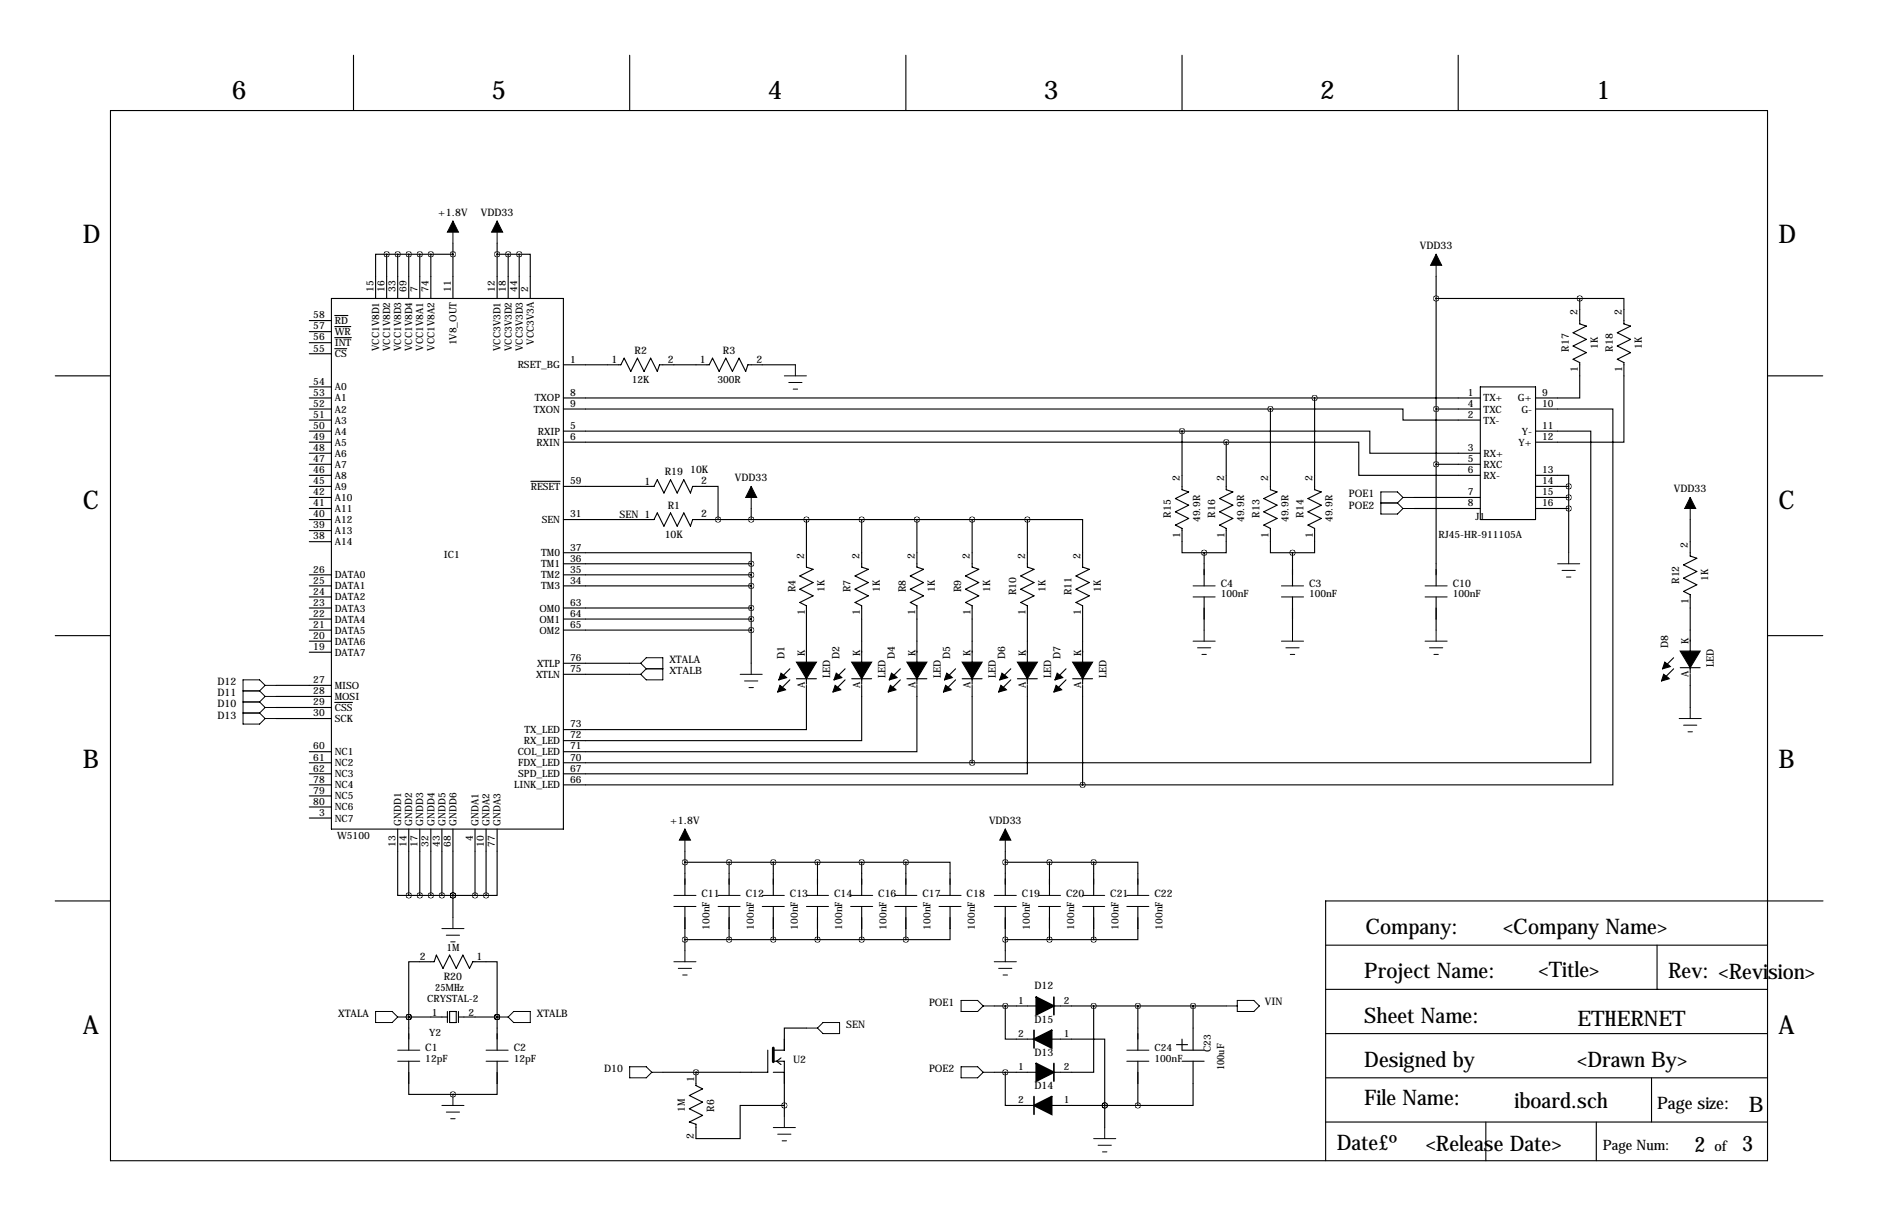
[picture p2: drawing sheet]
<svg xmlns="http://www.w3.org/2000/svg" width="432mm" height="279mm" viewBox="0 0 432 279" stroke-linecap="round" stroke-linejoin="round" font-family="sans-serif">
<g fill="none" stroke="#000" stroke-width=".25">
<path d="M81.3 12.7v12.7M144.8 12.7v12.7M208.3 12.7v12.7M271.8 12.7v12.7M335.3 12.7v12.7M25.4 25.4h381v241.3h-381zM88.9 58.4h-2.5v10.2M88.9 58.4v10.2M88.9 58.4h15.2M91.4 58.4v10.2M94 58.4v10.2M96.5 58.4v10.2"/>
<path d="M99.1 58.4v10.2M104.1 55.9v12.7M114.3 55.9v12.7M114.3 58.4h5.1M116.8 58.4v10.2M119.4 58.4h2.5v10.2M119.4 58.4v10.2M71.1 78.7h5.1M71.1 76.2h5.1M71.1 73.7h5.1M76.2 68.6h53.3v121.9h-53.3zM77 77.6h3.8"/>
<path d="M77 75h3.7M77 72.5h3M330.2 68.6h33M330.2 63.5v71.1M363.2 68.6h10.2v5.8l1.5 .5-3 1.6 3 1.5-3 1.5 3 1.5-3 1.5 1.5 .8v18.3h-20.3M363.2 68.6v5.8l1.5 .5-3 1.6 3 1.5-3 1.5 3 1.5-3 1.5 1.5 .8v8.1h-10.1M12.7 86.4h12.7M71.1 99.1h5.1M71.1 91.4h5.1M71.1 94h5.1M71.1 96.5h5.1M71.1 88.9h5.1"/>
<path d="M71.1 81.3h5.1M77 80.1h2.7M129.5 83.8h13.2l.8-1.5 1.5 3 1.6-3 1.5 3 1.5-3 1.5 3 .5-1.5h11.5l.7-1.5 1.6 3 1.5-3 1.5 3 1.5-3 1.5 3 .6-1.5h10.9M129.5 99.1h142.3M129.5 91.4h210.9M129.5 94h162.6M271.8 99.1v13.4l1.5 .5-3 1.6 3 1.5-3 1.5 3 1.5-3 1.6 1.5 .7v5.6h5.1M271.8 99.1h43.2v5h25.4M292.1 94h30.5v2.5h17.8M292.1 94v18.5l1.5 .5-3 1.6 3 1.5-3 1.5 3 1.5-3 1.6 1.5 .7v5.6h5.1M302.3 91.4v21.1l1.5 .5-3.1 1.6 3.1 1.5-3.1 1.5 3.1 1.5-3.1 1.6 1.6 .7v5.6h-5.1M330.2 94h10.2"/>
<path d="M340.4 88.9h12.7v30.5h-12.7zM353.1 94h17.7v86.3h-121.9M353.1 99.1h12.7v76.2h-142.3M406.4 86.4h12.7M71.1 101.6h5.1M71.1 119.4h5.1M71.1 116.8h5.1M71.1 114.3h5.1M71.1 111.8h5.1M71.1 109.2h5.1M71.1 106.7h5.1M71.1 104.1h5.1"/>
<path d="M122.1 110.6h6.7M129.5 111.8h20.9l.7-1.6 1.6 3.1 1.5-3.1 1.5 3.1 1.5-3.1 1.5 3.1 .6-1.5h5.8v7.6M129.5 101.6h152.4M129.5 119.4h20.9l.7-1.5 1.6 3 1.5-3 1.5 3 1.5-3 1.5 3 .6-1.5h76.9M172.7 116.8v2.6M185.4 119.4v10.9l1.5 .5-3 1.5 3 1.6-3 1.5 3 1.5-3 1.5 1.5 .8v18M198.1 119.4v10.9l1.5 .5-3 1.5 3 1.6-3 1.5 3 1.5-3 1.5 1.5 .8v18M210.8 119.4v10.9l1.5 .5-3 1.5 3 1.6-3 1.5 3 1.5-3 1.5 1.5 .8v18M223.5 119.4v10.9l1.5 .5-3 1.5 3 1.6-3 1.5 3 1.5-3 1.5 1.5 .8v18M236.2 119.4h12.7v10.9l1.5 .5-3 1.5 3 1.6-3 1.5 3 1.5-3 1.5 1.5 .8v18M236.2 119.4v10.9l1.5 .5-3 1.5 3 1.6-3 1.5 3 1.5-3 1.5 1.5 .8v18M281.9 101.6v10.9l1.6 .5-3.1 1.6 3.1 1.5-3.1 1.5 3.1 1.5-3.1 1.6 1.5 .7v5.6h-5"/>
<path d="M281.9 101.6h30.5v7.6h28M325.1 116.8h15.3M325.1 114.3h15.3M330.2 106.7h10.2M353.1 109.2h7.6v2.6M353.1 116.8h7.6M353.1 114.3h7.6M353.1 111.8h7.6M360.7 111.8v15.2M388.6 119.4v8.4l1.5 .5-3 1.5 3 1.5-3 1.5 3 1.6-3 1.5 1.5 .8v18M71.1 139.7h5.1M71.1 137.2h5.1"/>
<path d="M71.1 134.6h5.1M71.1 132.1h5.1M71.1 124.5h5.1M71.1 121.9h5.1M129.5 127h43.2v2.5M129.5 139.7h43.2M129.5 134.6h43.2M129.5 132.1h43.2M129.5 129.5h43.2M172.7 129.5v22.9M276.9 127v7.6M276.9 137.2v7.6"/>
<path d="M297.2 127v7.6M297.2 137.2v7.6M330.2 137.2v7.6M12.7 146h12.7M63.5 157.5h12.7M71.1 149.9h5.1M71.1 147.3h5.1M71.1 144.8h5.1M71.1 142.2h5.1M129.5 144.8h43.2M129.5 142.2h43.2M129.5 154.9h15.3"/>
<path d="M129.5 152.4h15.3M181.6 153.7l-2.5 2.5M181.6 156.2l-2.5 2.6M183.1 156h4.6M185.4 157.5v10.1h-55.9M194.3 153.7l-2.5 2.5M194.3 156.2l-2.5 2.6M195.8 156h4.6M198.1 157.5v12.7h-68.6M207 153.7l-2.5 2.5M207 156.2l-2.5 2.6M208.5 156h4.6"/>
<path d="M210.8 157.5v15.2h-81.3M219.7 153.7l-2.5 2.5M219.7 156.2l-2.5 2.6M221.2 156h4.6M223.5 157.5v17.8M232.4 153.7l-2.5 2.5M232.4 156.2l-2.5 2.6M233.9 156h4.6M236.2 157.5v20.3h-106.7M245.1 153.7l-2.5 2.5M245.1 156.2l-2.5 2.6M246.6 156h4.6"/>
<path d="M248.9 157.5v22.8M384.8 151.1l-2.5 2.6M384.8 153.7l-2.5 2.5M386.3 153.4h4.6M388.6 154.9v7.7M406.4 146h12.7M63.5 160h12.7M63.5 162.6h12.7M63.5 165.1h12.7M71.1 172.7h5.1M71.1 175.3h5.1M71.1 177.8h5.1"/>
<path d="M77 161.4h4M129.5 175.3h94M71.1 188h5.1M71.1 180.3h5.1M71.1 182.9h5.1M71.1 185.4h5.1M91.4 190.5v15.2h2.6M94 190.5v15.2M96.5 190.5v15.2M99.1 190.5v15.2M101.6 190.5v15.2M104.1 190.5v20.3"/>
<path d="M109.2 190.5v15.2M111.8 190.5v15.2M114.3 190.5v15.2h-2.5M129.5 180.3h119.4M157.5 195.6v10.1M157.5 198.1h50.8M167.6 198.1v7.6M177.8 198.1v7.6M188 198.1v7.6M198.1 198.1v7.6M208.3 198.1h10.1v7.6M208.3 198.1v7.6"/>
<path d="M231.1 195.6v10.1M231.1 198.1h20.4M241.3 198.1v7.6M251.5 198.1h10.1v7.6M251.5 198.1v7.6M12.7 207h12.7M94 205.7h17.8M104.1 205.7h.1M157.5 208.3v10.1M157.5 215.9h50.8M167.6 208.3v7.6M177.8 208.3v7.6"/>
<path d="M188 208.3v7.6M198.1 208.3v7.6M208.3 208.3v7.6M218.4 208.3v7.6h-10.1M231.1 208.3v10.1M231.1 215.9h20.4M241.3 208.3v7.6M251.5 208.3v7.6M261.6 208.3v7.6h-10.1M304.8 217.2h101.6M381 217.2v10.1M419.2 207h-114.4v59.7"/>
<path d="M94 233.7h.1M94 233.7v-12.7h5.8l.5-1.5 1.6 3 1.5-3 1.5 3 1.5-3 1.5 3 .8-1.5h5.6v12.7M94 233.7v7.6M94 233.7h8.9M102.9 232.4v2.5M103.4 232.4h1.5v2.5h-1.5zM105.4 232.4v2.5M105.4 233.7h8.9M114.3 233.7h.1M114.3 233.7v7.6M185.4 236.2h-5.1v5.1h-2.5M228.6 231.1h9.7"/>
<path d="M231.1 231.1v7.7h6.6M241.8 238.8h12.2v15.2M242.3 231.1h39.6M251.5 231.1v15.3h-9.2M261.6 231.1v10.2M271.8 238.8v2.5h5.1M274.3 231.1v10.2M304.8 237.5h101.6M304.8 227.3h101.6M381 227.3h.1M94 243.8v7.7h10.1M104.1 251.5h.1"/>
<path d="M114.3 243.8v7.7h-10.2M160 246.4h.1M160 246.4v3l1.5 .8-3 1.5 3 1.5-3 1.6 3 1.5-3 1.5 1.5 .5v3.3h10.2v-7.6h10.1M176.5 241.3v5.1h-24.1M177.8 243.8h2.5v12.7M177.8 246.4h2.5M179.6 243.1l-1 .7 1 .8M228.6 246.4h9.7M231.1 246.4v7.6h6.6M241.8 254h19.8M254 254h.1M254 254v5.1"/>
<path d="M261.6 243.8v10.2M270.5 240h2.5M271.8 243.8h5.1M274.3 243.8v10.2h-12.7M304.8 257.8h101.6M304.8 247.6h101.6M341.6 257.8v8.9M367 257.8v8.9M379.7 247.6v10.2"/>
</g>
<g fill="none" stroke="#000" stroke-width=".23">
<path d="M104.1 50.8v5.1M114.3 50.8v5.1M330.2 58.4v5.1M180.3 86.4h5.1M181.4 87.9h3M182.4 89.4h1M182.9 83.8v2.6M172.7 111.8v5M317.5 115.6h3.8M321.3 115.6l1.3 1.2M322.6 114.3h2.5M322.6 114.3l-1.3 1.3"/>
<path d="M322.6 114.3l-1.3-1.3h-3.8v5.1h3.8l1.3-1.3M322.6 116.8h2.5M388.6 114.3v5.1M274.3 134.6h5.1M274.3 137.2h5.1M294.6 134.6h5.1M294.6 137.2h5.1M327.7 134.6h5M327.7 137.2h5M358.1 129.5h5.1M359.2 131.1h3M360.2 132.6h1"/>
<path d="M360.7 127v2.5M55.9 158.8h3.8M59.7 158.8l1.3 1.2M61 157.5l-1.3-1.3h-3.8v10.2h3.8l1.3-1.3M61 157.5h2.5M61 157.5l-1.3 1.3M144.8 154.9h2.5M144.8 152.4h2.5M147.3 152.4l1.3-1.3h3.8v5.1h-3.8l-1.3-1.3M147.3 152.4l1.3 1.3M148.6 153.7h3.8M148.6 153.7l-1.3 1.2"/>
<path d="M170.2 154.9h5.1M171.2 156.5h3M172.2 158h1M172.7 152.4v2.5M274.3 147.3h5.1M275.3 148.8h3.1M276.4 150.4h1M276.9 144.8v2.5M294.6 147.3h5.1M295.7 148.8h3M296.7 150.4h1M297.2 144.8v2.5"/>
<path d="M327.7 147.3h5M328.7 148.8h3M329.7 150.4h1M330.2 144.8v2.5M55.9 163.8h3.8M55.9 161.3h3.8M59.7 163.8l1.3 1.3M59.7 161.3l1.3 1.3M61 165.1h2.5M61 162.6h2.5M61 162.6l-1.3 1.2M61 160h2.5"/>
<path d="M61 160l-1.3 1.3M386.1 165.1h5.1M387.1 166.6h3M388.1 168.1h1M388.6 162.6v2.5M157.5 190.5v5.1M231.1 190.5v5.1M101.6 213.4h5.1M102.6 214.9h3.1M103.6 216.4h1M104.1 210.8v2.6M154.9 205.7h5.1"/>
<path d="M154.9 208.3h5.1M157.5 218.4v2.6M165.1 205.7h5.1M165.1 208.3h5.1M175.3 205.7h5M175.3 208.3h5M185.4 205.7h5.1M185.4 208.3h5.1M195.6 205.7h5.1M195.6 208.3h5.1M205.7 205.7h5.1M205.7 208.3h5.1"/>
<path d="M215.9 205.7h5.1M215.9 208.3h5.1M228.6 205.7h5.1M228.6 208.3h5.1M231.1 218.4v2.6M238.8 205.7h5M238.8 208.3h5M248.9 205.7h5.1M248.9 208.3h5.1M259.1 205.7h5.1M259.1 208.3h5.1M86.4 232.4h3.8l1.2 1.3-1.2 1.2h-3.8z"/>
<path d="M91.4 233.7h2.6M114.3 233.7h2.5M118.1 232.4h3.8v2.5h-3.8l-1.3-1.2zM154.9 221h5.1M156 222.5h3M157 224h1M185.4 236.2h2.6M188 236.2l1.2-1.3h3.8v2.6h-3.8zM221 229.9h3.8l1.3 1.2-1.3 1.3h-3.8zM226.1 231.1h2.5M228.6 221h5.1M229.6 222.5h3.1"/>
<path d="M230.6 224h1M281.9 231.1h2.6M284.5 229.9h3.8l1.3 1.2-1.3 1.3h-3.8zM91.4 241.3h5.1M91.4 243.8h5.1M101.6 254h5.1M102.6 255.5h3.1M103.6 257h1M104.1 251.5v2.5M111.8 241.3h5M111.8 243.8h5M144.8 245.1h3.8l1.3 1.3-1.3 1.2h-3.8z"/>
<path d="M149.9 246.4h2.5M177.8 259.1h5.1M180.3 256.5v2.6M221 245.1h3.8l1.3 1.3-1.3 1.2h-3.8zM226.1 246.4h2.5M254 259.1v2.5M259.1 241.3h5.1M259.1 243.8h5.1M178.8 260.6h3.1M179.8 262.1h1M251.5 261.6h5M252.5 263.1h3"/>
<path d="M253.5 264.7h1"/>
</g>
<g fill="#000" stroke="#000" stroke-width=".25">
<path d="M179.3 157.5l1.3 1-1.8 .5zM179.6 154.7l1.2 1-1.7 .5zM185.4 152.1h2.3l-2.3 3.9zM183.1 152.1h2.3v3.9zM192 157.5l1.3 1-1.8 .5zM192.3 154.7l1.2 1-1.7 .5zM198.1 152.1h2.3l-2.3 3.9zM195.8 152.1h2.3v3.9zM204.7 157.5l1.3 1-1.8 .5zM205 154.7l1.2 1-1.7 .5zM210.8 152.1h2.3l-2.3 3.9zM208.5 152.1h2.3v3.9z"/>
<path d="M217.4 157.5l1.3 1-1.8 .5zM217.7 154.7l1.2 1-1.7 .5zM223.5 152.1h2.3l-2.3 3.9zM221.2 152.1h2.3v3.9zM230.1 157.5l1.3 1-1.8 .5zM230.4 154.7l1.2 1-1.7 .5zM236.2 152.1h2.3l-2.3 3.9zM233.9 152.1h2.3v3.9zM242.8 157.5l1.3 1-1.8 .5zM243.1 154.7l1.2 1-1.7 .5zM248.9 152.1h2.3l-2.3 3.9zM246.6 152.1h2.3v3.9z"/>
<path d="M382.5 154.9l1.3 1.1-1.8 .5zM382.8 152.1l1.2 1.1-1.7 .5zM388.6 149.6h2.3l-2.3 3.8zM386.3 149.6h2.3v3.8z"/>
</g>
<path d="M238.3 229.1l4 2-4 2.1zM237.7 238.8l4.1-2.1v4.1zM238.3 244.3l4 2.1-4 2zM237.7 254l4.1-2v4z" fill="#000" stroke="#000" stroke-width=".38"/>
<path d="M237.7 236.7v4.1M242.3 229.1v4.1M237.7 252v4M242.3 244.3v4.1" fill="none" stroke="#000" stroke-width=".38"/>
<path d="M177.8 240.8v6.1" fill="none" stroke="#000" stroke-width=".63" stroke-dasharray="3.2 3.2"/>
<path d="M104.1 50.8l1.3 2.5h-2.5zM114.3 50.8l1.3 2.5h-2.6zM330.2 58.4l1.3 2.6h-2.6zM172.7 111.8l1.3 2.5h-2.6zM388.6 114.3l1.3 2.5h-2.6zM157.5 190.5l1.2 2.5h-2.5zM231.1 190.5l1.3 2.5h-2.5z" fill="#000" stroke="#000" stroke-width=".23"/>
<path d="M91.4 58.4a.05 .05 0 0 0 .1 0 .05 .05 0 0 0-.1 0zM93.9 58.4a.05 .05 0 0 0 .1 0 .05 .05 0 0 0-.1 0zM96.5 58.4a.05 .05 0 0 0 .1 0 .05 .05 0 0 0-.1 0zM99 58.4a.05 .05 0 0 0 .1 0 .05 .05 0 0 0-.1 0zM104.1 58.4a.05 .05 0 0 0 .1 0 .05 .05 0 0 0-.1 0zM116.8 58.4a.05 .05 0 0 0 .1 0 .05 .05 0 0 0-.1 0zM119.3 58.4a.05 .05 0 0 0 .1 0 .05 .05 0 0 0-.1 0zM93.9 205.7a.05 .05 0 0 0 .1 0 .05 .05 0 0 0-.1 0zM96.5 205.7a.05 .05 0 0 0 .1 0 .05 .05 0 0 0-.1 0zM99 205.7a.05 .05 0 0 0 .1 0 .05 .05 0 0 0-.1 0zM104.1 205.7a.05 .05 0 0 0 .1 0 .05 .05 0 0 0-.1 0zM109.2 205.7a.05 .05 0 0 0 .1 0 .05 .05 0 0 0-.1 0zM111.7 205.7a.05 .05 0 0 0 .1 0 .05 .05 0 0 0-.1 0zM104.1 205.7a.05 .05 0 0 0 .1 0 .05 .05 0 0 0-.1 0zM172.7 134.6a.05 .05 0 0 0 .1 0 .05 .05 0 0 0-.1 0zM172.7 129.5a.05 .05 0 0 0 .1 0 .05 .05 0 0 0-.1 0zM172.7 132.1a.05 .05 0 0 0 .1 0 .05 .05 0 0 0-.1 0zM172.7 139.7a.05 .05 0 0 0 .1 0 .05 .05 0 0 0-.1 0zM172.7 142.2a.05 .05 0 0 0 .1 0 .05 .05 0 0 0-.1 0zM172.7 144.8a.05 .05 0 0 0 .1 0 .05 .05 0 0 0-.1 0zM104.1 251.5a.05 .05 0 0 0 .1 0 .05 .05 0 0 0-.1 0zM93.9 233.7a.05 .05 0 0 0 .1 0 .05 .05 0 0 0-.1 0zM236.2 119.4a.05 .05 0 0 0 .1 0 .05 .05 0 0 0-.1 0zM223.5 119.4a.05 .05 0 0 0 .1 0 .05 .05 0 0 0-.1 0zM210.8 119.4a.05 .05 0 0 0 .1 0 .05 .05 0 0 0-.1 0zM198.1 119.4a.05 .05 0 0 0 .1 0 .05 .05 0 0 0-.1 0zM172.7 119.4a.05 .05 0 0 0 .1 0 .05 .05 0 0 0-.1 0zM185.4 119.4a.05 .05 0 0 0 .1 0 .05 .05 0 0 0-.1 0zM302.2 91.4a.05 .05 0 0 0 .1 0 .05 .05 0 0 0-.1 0zM297.1 127a.05 .05 0 0 0 .1 0 .05 .05 0 0 0-.1 0zM276.8 127a.05 .05 0 0 0 .1 0 .05 .05 0 0 0-.1 0zM271.7 99.1a.05 .05 0 0 0 .1 0 .05 .05 0 0 0-.1 0zM281.9 101.6a.05 .05 0 0 0 .1 0 .05 .05 0 0 0-.1 0zM363.2 68.6a.05 .05 0 0 0 .1 0 .05 .05 0 0 0-.1 0zM248.9 180.3a.05 .05 0 0 0 .1 0 .05 .05 0 0 0-.1 0zM223.5 175.3a.05 .05 0 0 0 .1 0 .05 .05 0 0 0-.1 0zM157.4 215.9a.05 .05 0 0 0 .1 0 .05 .05 0 0 0-.1 0zM198.1 215.9a.05 .05 0 0 0 .1 0 .05 .05 0 0 0-.1 0zM187.9 215.9a.05 .05 0 0 0 .1 0 .05 .05 0 0 0-.1 0zM167.6 215.9a.05 .05 0 0 0 .1 0 .05 .05 0 0 0-.1 0zM198.1 198.1a.05 .05 0 0 0 .1 0 .05 .05 0 0 0-.1 0zM187.9 198.1a.05 .05 0 0 0 .1 0 .05 .05 0 0 0-.1 0zM208.2 198.1a.05 .05 0 0 0 .1 0 .05 .05 0 0 0-.1 0zM208.2 215.9a.05 .05 0 0 0 .1 0 .05 .05 0 0 0-.1 0zM167.6 198.1a.05 .05 0 0 0 .1 0 .05 .05 0 0 0-.1 0zM157.4 198.1a.05 .05 0 0 0 .1 0 .05 .05 0 0 0-.1 0zM251.4 215.9a.05 .05 0 0 0 .1 0 .05 .05 0 0 0-.1 0zM251.4 198.1a.05 .05 0 0 0 .1 0 .05 .05 0 0 0-.1 0zM231.1 198.1a.05 .05 0 0 0 .1 0 .05 .05 0 0 0-.1 0zM231.1 215.9a.05 .05 0 0 0 .1 0 .05 .05 0 0 0-.1 0zM360.6 111.8a.05 .05 0 0 0 .1 0 .05 .05 0 0 0-.1 0zM360.6 114.3a.05 .05 0 0 0 .1 0 .05 .05 0 0 0-.1 0zM360.6 116.8a.05 .05 0 0 0 .1 0 .05 .05 0 0 0-.1 0zM93.9 233.7a.05 .05 0 0 0 .1 0 .05 .05 0 0 0-.1 0zM231.1 231.1a.05 .05 0 0 0 .1 0 .05 .05 0 0 0-.1 0zM251.4 231.1a.05 .05 0 0 0 .1 0 .05 .05 0 0 0-.1 0zM231.1 246.4a.05 .05 0 0 0 .1 0 .05 .05 0 0 0-.1 0zM261.6 231.1a.05 .05 0 0 0 .1 0 .05 .05 0 0 0-.1 0zM274.3 231.1a.05 .05 0 0 0 .1 0 .05 .05 0 0 0-.1 0zM261.6 254a.05 .05 0 0 0 .1 0 .05 .05 0 0 0-.1 0zM160 246.4a.05 .05 0 0 0 .1 0 .05 .05 0 0 0-.1 0zM180.3 254a.05 .05 0 0 0 .1 0 .05 .05 0 0 0-.1 0z" fill="#000" stroke="#000" stroke-width="1.3"/>
<g font-size="5.9">
<text x="53.3" y="22.9">6</text>
<text x="113" y="22.9">5</text>
<text x="176.5" y="22.9">4</text>
<text x="240" y="22.9">3</text>
<text x="303.5" y="22.9">2</text>
<text x="367" y="22.9">1</text>
<text x="19" y="55.9">D</text>
<text x="408.9" y="55.9">D</text>
<text x="19" y="116.8">C</text>
<text x="408.9" y="116.8">C</text>
<text x="19" y="176.5">B</text>
<text x="408.9" y="176.5">B</text>
<text x="19" y="237.5">A</text>
<text x="408.9" y="237.5">A</text>
</g>
<g font-size="4.9">
<text x="313.9" y="214.6">Company:</text>
<text x="345.7" y="214.6">&lt;Company Name&gt;</text>
<text x="313.7" y="224.8">Project Name:</text>
<text x="353.8" y="224.5">&lt;Title&gt;</text>
<text x="383.5" y="224.8">Rev: &lt;Revision&gt;</text>
<text x="313.7" y="234.9">Sheet Name:</text>
<text x="362.7" y="235.7">ETHERNET</text>
<text x="313.7" y="245.1">Designed by</text>
<text x="362.7" y="245.1">&lt;Drawn By&gt;</text>
<text x="313.7" y="254">File Name:</text>
<text x="348.2" y="254.5">iboard.sch</text>
<text x="402.1" y="255.5">B</text>
<text x="307.3" y="264.2">Date£º</text>
<text x="327.9" y="264.4">&lt;Release Date&gt;</text>
<text x="389.6" y="264.7">2</text>
<text x="400.6" y="264.4">3</text>
</g>
<text font-size="4" x="381" y="254.8">Page size:</text>
<g font-size="3.3">
<text x="368.6" y="264.2">Page Num:</text>
<text x="394.2" y="264.4">of</text>
</g>
<g font-size="2.4">
<text x="100.7" y="49.5">+1.8V</text>
<text x="110.6" y="49.5">VDD33</text>
<text x="326.5" y="57.2">VDD33</text>
<text x="362.7" y="72.5" transform="rotate(-90 362.7 72.5)">2</text>
<text x="372.9" y="72.5" transform="rotate(-90 372.9 72.5)">2</text>
<text x="140.6" y="83.4">1</text>
<text x="145.9" y="81.3">R2</text>
<text x="153.6" y="83.3">2</text>
<text x="160.9" y="83.4">1</text>
<text x="166.2" y="81.3">R3</text>
<text x="173.9" y="83.3">2</text>
<text x="360.7" y="80.8" transform="rotate(-90 360.7 80.8)">R17</text>
<text x="370.8" y="80.8" transform="rotate(-90 370.8 80.8)">R18</text>
<text x="362.8" y="85.5" transform="rotate(-90 362.8 85.5)">1</text>
<text x="373" y="85.5" transform="rotate(-90 373 85.5)">1</text>
<text x="148.2" y="111.4">1</text>
<text x="152.8" y="109.2">R19</text>
<text x="158.7" y="108.6">10K</text>
<text x="161.2" y="111.3">2</text>
<text x="169" y="110.5">VDD33</text>
<text x="271.3" y="110.6" transform="rotate(-90 271.3 110.6)">2</text>
<text x="281.4" y="110.6" transform="rotate(-90 281.4 110.6)">2</text>
<text x="291.6" y="110.6" transform="rotate(-90 291.6 110.6)">2</text>
<text x="301.8" y="110.6" transform="rotate(-90 301.8 110.6)">2</text>
<text x="384.9" y="113">VDD33</text>
<text x="142.5" y="119.1">SEN 1</text>
<text x="153.5" y="116.8">R1</text>
<text x="161.2" y="118.9">2</text>
<text x="269.2" y="118.9" transform="rotate(-90 269.2 118.9)">R15</text>
<text x="279.4" y="118.9" transform="rotate(-90 279.4 118.9)">R16</text>
<text x="289.6" y="118.9" transform="rotate(-90 289.6 118.9)">R13</text>
<text x="299.7" y="118.9" transform="rotate(-90 299.7 118.9)">R14</text>
<text x="310.1" y="114.3">POE1</text>
<text x="310.1" y="116.8">POE2</text>
<text x="152.8" y="123.6">10K</text>
<text x="271.4" y="123.6" transform="rotate(-90 271.4 123.6)">1</text>
<text x="281.5" y="123.6" transform="rotate(-90 281.5 123.6)">1</text>
<text x="291.7" y="123.6" transform="rotate(-90 291.7 123.6)">1</text>
<text x="301.9" y="123.6" transform="rotate(-90 301.9 123.6)">1</text>
<text x="388.1" y="125.8" transform="rotate(-90 388.1 125.8)">2</text>
<text x="184.9" y="128.4" transform="rotate(-90 184.9 128.4)">2</text>
<text x="197.6" y="128.4" transform="rotate(-90 197.6 128.4)">2</text>
<text x="210.3" y="128.4" transform="rotate(-90 210.3 128.4)">2</text>
<text x="223" y="128.4" transform="rotate(-90 223 128.4)">2</text>
<text x="235.7" y="128.4" transform="rotate(-90 235.7 128.4)">2</text>
<text x="248.4" y="128.4" transform="rotate(-90 248.4 128.4)">2</text>
<text x="182.9" y="136" transform="rotate(-90 182.9 136)">R4</text>
<text x="195.6" y="136" transform="rotate(-90 195.6 136)">R7</text>
<text x="208.3" y="136" transform="rotate(-90 208.3 136)">R8</text>
<text x="221" y="136" transform="rotate(-90 221 136)">R9</text>
<text x="233.7" y="136.7" transform="rotate(-90 233.7 136.7)">R10</text>
<text x="246.4" y="136.7" transform="rotate(-90 246.4 136.7)">R11</text>
<text x="280.7" y="134.9">C4</text>
<text x="301" y="134.9">C3</text>
<text x="334" y="134.9">C10</text>
<text x="386.1" y="134.2" transform="rotate(-90 386.1 134.2)">R12</text>
<text x="185" y="141.4" transform="rotate(-90 185 141.4)">1</text>
<text x="197.7" y="141.4" transform="rotate(-90 197.7 141.4)">1</text>
<text x="210.4" y="141.4" transform="rotate(-90 210.4 141.4)">1</text>
<text x="223.1" y="141.4" transform="rotate(-90 223.1 141.4)">1</text>
<text x="235.8" y="141.4" transform="rotate(-90 235.8 141.4)">1</text>
<text x="248.5" y="141.4" transform="rotate(-90 248.5 141.4)">1</text>
<text x="388.2" y="138.8" transform="rotate(-90 388.2 138.8)">1</text>
<text x="383.5" y="148.8" transform="rotate(-90 383.5 148.8)">D8</text>
<text x="153.9" y="152.4">XTALA</text>
<text x="180.3" y="151.4" transform="rotate(-90 180.3 151.4)">D1</text>
<text x="190.9" y="155.8" transform="rotate(-90 190.9 155.8)">LED</text>
<text x="193" y="151.4" transform="rotate(-90 193 151.4)">D2</text>
<text x="203.6" y="155.8" transform="rotate(-90 203.6 155.8)">LED</text>
<text x="205.7" y="151.4" transform="rotate(-90 205.7 151.4)">D4</text>
<text x="216.3" y="155.8" transform="rotate(-90 216.3 155.8)">LED</text>
<text x="218.4" y="151.4" transform="rotate(-90 218.4 151.4)">D5</text>
<text x="229" y="155.8" transform="rotate(-90 229 155.8)">LED</text>
<text x="231.1" y="151.4" transform="rotate(-90 231.1 151.4)">D6</text>
<text x="241.7" y="155.8" transform="rotate(-90 241.7 155.8)">LED</text>
<text x="243.8" y="151.4" transform="rotate(-90 243.8 151.4)">D7</text>
<text x="254.4" y="155.8" transform="rotate(-90 254.4 155.8)">LED</text>
<text x="394.1" y="153.2" transform="rotate(-90 394.1 153.2)">LED</text>
<text x="50" y="160">D11</text>
<text x="50" y="157.5">D12</text>
<text x="50" y="165.1">D13</text>
<text x="50" y="162.6">D10</text>
<text x="154.1" y="189.2">+1.8V</text>
<text x="227.4" y="189.2">VDD33</text>
<text x="161.3" y="206">C11</text>
<text x="171.4" y="206">C12</text>
<text x="181.6" y="206">C13</text>
<text x="191.8" y="206">C14</text>
<text x="201.9" y="206">C16</text>
<text x="212.1" y="206">C17</text>
<text x="222.2" y="206">C18</text>
<text x="234.9" y="206">C19</text>
<text x="245.1" y="206">C20</text>
<text x="255.3" y="206">C21</text>
<text x="265.4" y="206">C22</text>
<text x="96.5" y="220.5">2</text>
<text x="109.5" y="220.6">1</text>
<text x="102" y="225.2">R20</text>
<text x="237.9" y="227.3">D12</text>
<text x="77.8" y="233.7">XTALA</text>
<text x="123.4" y="233.7">XTALB</text>
<text x="213.6" y="231.1">POE1</text>
<text x="290.8" y="230.9">VIN</text>
<text x="194.6" y="236.2">SEN</text>
<text x="237.9" y="234.9">D15</text>
<text x="97.8" y="241.6">C1</text>
<text x="118.1" y="241.6">C2</text>
<text x="182.4" y="244.3">U2</text>
<text x="237.9" y="242.6">D13</text>
<text x="138.9" y="246.4">D10</text>
<text x="159.6" y="248.6" transform="rotate(-90 159.6 248.6)">1</text>
<text x="213.6" y="246.4">POE2</text>
<text x="237.9" y="250.2">D14</text>
<text x="164.2" y="255.4" transform="rotate(-90 164.2 255.4)">R6</text>
<text x="159.5" y="261.6" transform="rotate(-90 159.5 261.6)">2</text>
</g>
<g font-size="2.3">
<text x="85.9" y="67.1" transform="rotate(-90 85.9 67.1)">15</text>
<text x="88.4" y="67.1" transform="rotate(-90 88.4 67.1)">16</text>
<text x="90.9" y="67.1" transform="rotate(-90 90.9 67.1)">33</text>
<text x="93.5" y="67.1" transform="rotate(-90 93.5 67.1)">69</text>
<text x="96" y="67.1" transform="rotate(-90 96 67.1)">7</text>
<text x="98.6" y="67.1" transform="rotate(-90 98.6 67.1)">74</text>
<text x="103.6" y="67.1" transform="rotate(-90 103.6 67.1)">11</text>
<text x="113.8" y="67.1" transform="rotate(-90 113.8 67.1)">12</text>
<text x="116.3" y="67.1" transform="rotate(-90 116.3 67.1)">18</text>
<text x="118.9" y="67.1" transform="rotate(-90 118.9 67.1)">44</text>
<text x="121.4" y="67.1" transform="rotate(-90 121.4 67.1)">2</text>
<text x="72" y="75.7">57</text>
<text x="72" y="73.2">58</text>
<text x="77" y="77">WR</text>
<text x="77" y="74.5">RD</text>
<text x="72" y="80.8">55</text>
<text x="72" y="78.2">56</text>
<text x="77" y="82.1">CS</text>
<text x="77" y="79.5">INT</text>
<text x="87.2" y="80.7" transform="rotate(-90 87.2 80.7)">VCC1V8D1</text>
<text x="89.7" y="80.7" transform="rotate(-90 89.7 80.7)">VCC1V8D2</text>
<text x="92.2" y="80.7" transform="rotate(-90 92.2 80.7)">VCC1V8D3</text>
<text x="94.8" y="80.7" transform="rotate(-90 94.8 80.7)">VCC1V8D4</text>
<text x="97.3" y="80.5" transform="rotate(-90 97.3 80.5)">VCC1V8A1</text>
<text x="99.9" y="80.5" transform="rotate(-90 99.9 80.5)">VCC1V8A2</text>
<text x="104.9" y="79.4" transform="rotate(-90 104.9 79.4)">1V8_OUT</text>
<text x="115.1" y="80.7" transform="rotate(-90 115.1 80.7)">VCC3V3D1</text>
<text x="117.6" y="80.7" transform="rotate(-90 117.6 80.7)">VCC3V3D2</text>
<text x="120.2" y="80.7" transform="rotate(-90 120.2 80.7)">VCC3V3D3</text>
<text x="122.7" y="79.2" transform="rotate(-90 122.7 79.2)">VCC3V3A</text>
<text x="131.1" y="83.3">1</text>
<text x="367.4" y="80.1" transform="rotate(-90 367.4 80.1)">1K</text>
<text x="377.5" y="80.1" transform="rotate(-90 377.5 80.1)">1K</text>
<text x="72" y="88.4">54</text>
<text x="77" y="89.7">A0</text>
<text x="119" y="84.6">RSET_BG</text>
<text x="145.3" y="88">12K</text>
<text x="164.9" y="88">300R</text>
<text x="72" y="93.5">52</text>
<text x="72" y="90.9">53</text>
<text x="77" y="94.8">A2</text>
<text x="77" y="92.2">A1</text>
<text x="122.7" y="94.8">TXON</text>
<text x="123" y="92.2">TXOP</text>
<text x="131.1" y="90.9">8</text>
<text x="131.1" y="93.5">9</text>
<text x="337.5" y="90.9">1</text>
<text x="337.5" y="93.5">4</text>
<text x="341.1" y="92.2">TX+</text>
<text x="341.1" y="94.8">TXC</text>
<text x="349" y="92.2">G+</text>
<text x="349.8" y="94.8">G-</text>
<text x="354.6" y="90.9">9</text>
<text x="354.6" y="93.5">10</text>
<text x="72" y="101.1">49</text>
<text x="72" y="98.6">50</text>
<text x="72" y="96">51</text>
<text x="77" y="99.9">A4</text>
<text x="77" y="97.3">A3</text>
<text x="123.6" y="99.9">RXIP</text>
<text x="131.1" y="98.6">5</text>
<text x="131.1" y="101.1">6</text>
<text x="337.5" y="96">2</text>
<text x="341.1" y="97.3">TX-</text>
<text x="349.9" y="99.9">Y-</text>
<text x="354.6" y="98.6">11</text>
<text x="354.6" y="101.1">12</text>
<text x="72" y="106.2">47</text>
<text x="72" y="103.6">48</text>
<text x="77" y="107.5">A7</text>
<text x="77" y="104.9">A6</text>
<text x="77" y="102.4">A5</text>
<text x="123.4" y="102.4">RXIN</text>
<text x="337.5" y="103.6">3</text>
<text x="337.5" y="106.2">5</text>
<text x="341.1" y="104.9">RX+</text>
<text x="341.1" y="107.5">RXC</text>
<text x="349.1" y="102.4">Y+</text>
<text x="72" y="113.8">42</text>
<text x="72" y="111.3">45</text>
<text x="72" y="108.7">46</text>
<text x="77" y="112.6">A9</text>
<text x="77" y="110">A8</text>
<text x="122.1" y="112.6">RESET</text>
<text x="131.1" y="111.3">59</text>
<text x="337.5" y="108.7">6</text>
<text x="337.5" y="113.8">7</text>
<text x="341.1" y="110">RX-</text>
<text x="354.6" y="108.7">13</text>
<text x="354.6" y="111.3">14</text>
<text x="354.6" y="113.8">15</text>
<text x="72" y="118.9">40</text>
<text x="72" y="116.3">41</text>
<text x="77" y="117.6">A11</text>
<text x="77" y="115.1">A10</text>
<text x="131.1" y="118.9">31</text>
<text x="275.9" y="119.9" transform="rotate(-90 275.9 119.9)">49.9R</text>
<text x="286.1" y="119.9" transform="rotate(-90 286.1 119.9)">49.9R</text>
<text x="296.3" y="119.9" transform="rotate(-90 296.3 119.9)">49.9R</text>
<text x="306.4" y="119.9" transform="rotate(-90 306.4 119.9)">49.9R</text>
<text x="337.5" y="116.3">8</text>
<text x="339.2" y="119.4">J1</text>
<text x="354.6" y="116.3">16</text>
<text x="72" y="124">38</text>
<text x="72" y="121.4">39</text>
<text x="77" y="125.3">A14</text>
<text x="77" y="122.7">A13</text>
<text x="77" y="120.2">A12</text>
<text x="124.6" y="120.2">SEN</text>
<text x="330.7" y="123.5">RJ45-HR-911105A</text>
<text x="72" y="131.6">26</text>
<text x="102" y="128.3">IC1</text>
<text x="124.4" y="130.3">TM1</text>
<text x="124.4" y="127.8">TM0</text>
<text x="131.1" y="131.6">35</text>
<text x="131.1" y="129">36</text>
<text x="131.1" y="126.5">37</text>
<text x="72" y="136.7">24</text>
<text x="72" y="134.1">25</text>
<text x="77" y="138">DATA2</text>
<text x="77" y="135.4">DATA1</text>
<text x="77" y="132.9">DATA0</text>
<text x="124.4" y="135.4">TM3</text>
<text x="124.4" y="132.9">TM2</text>
<text x="131.1" y="134.1">34</text>
<text x="189.6" y="136" transform="rotate(-90 189.6 136)">1K</text>
<text x="202.3" y="136" transform="rotate(-90 202.3 136)">1K</text>
<text x="215" y="136" transform="rotate(-90 215 136)">1K</text>
<text x="227.7" y="136" transform="rotate(-90 227.7 136)">1K</text>
<text x="240.4" y="136" transform="rotate(-90 240.4 136)">1K</text>
<text x="253.1" y="136" transform="rotate(-90 253.1 136)">1K</text>
<text x="280.7" y="137.2">100nF</text>
<text x="301" y="137.2">100nF</text>
<text x="334" y="137.2">100nF</text>
<text x="392.8" y="133.5" transform="rotate(-90 392.8 133.5)">1K</text>
<text x="72" y="141.7">22</text>
<text x="72" y="139.2">23</text>
<text x="77" y="143">DATA4</text>
<text x="77" y="140.5">DATA3</text>
<text x="124" y="140.5">OM0</text>
<text x="124" y="143">OM1</text>
<text x="131.1" y="139.2">63</text>
<text x="131.1" y="141.7">64</text>
<text x="72" y="149.4">19</text>
<text x="72" y="146.8">20</text>
<text x="72" y="144.3">21</text>
<text x="77" y="148.1">DATA6</text>
<text x="77" y="145.6">DATA5</text>
<text x="124" y="145.6">OM2</text>
<text x="131.1" y="144.3">65</text>
<text x="388.3" y="148.1" transform="rotate(-90 388.3 148.1)">K</text>
<text x="77" y="150.7">DATA7</text>
<text x="123.2" y="155.7">XTLN</text>
<text x="123.5" y="153.2">XTLP</text>
<text x="131.1" y="154.4">75</text>
<text x="131.1" y="151.9">76</text>
<text x="153.9" y="154.9">XTALB</text>
<text x="185.1" y="150.6" transform="rotate(-90 185.1 150.6)">K</text>
<text x="197.8" y="150.6" transform="rotate(-90 197.8 150.6)">K</text>
<text x="210.5" y="150.6" transform="rotate(-90 210.5 150.6)">K</text>
<text x="223.2" y="150.6" transform="rotate(-90 223.2 150.6)">K</text>
<text x="235.9" y="150.6" transform="rotate(-90 235.9 150.6)">K</text>
<text x="248.6" y="150.6" transform="rotate(-90 248.6 150.6)">K</text>
<text x="388.3" y="155.6" transform="rotate(-90 388.3 155.6)">A</text>
<text x="72" y="157">27</text>
<text x="72" y="159.5">28</text>
<text x="77" y="158.3">MISO</text>
<text x="77" y="160.8">MOSI</text>
<text x="185.1" y="158.2" transform="rotate(-90 185.1 158.2)">A</text>
<text x="197.8" y="158.2" transform="rotate(-90 197.8 158.2)">A</text>
<text x="210.5" y="158.2" transform="rotate(-90 210.5 158.2)">A</text>
<text x="223.2" y="158.2" transform="rotate(-90 223.2 158.2)">A</text>
<text x="235.9" y="158.2" transform="rotate(-90 235.9 158.2)">A</text>
<text x="248.6" y="158.2" transform="rotate(-90 248.6 158.2)">A</text>
<text x="72" y="162.1">29</text>
<text x="72" y="164.6">30</text>
<text x="77" y="163.4">CSS</text>
<text x="77" y="165.9">SCK</text>
<text x="131.1" y="167.1">73</text>
<text x="72" y="172.2">60</text>
<text x="77" y="173.5">NC1</text>
<text x="119" y="173.5">COL_LED</text>
<text x="120.5" y="171">RX_LED</text>
<text x="120.6" y="168.4">TX_LED</text>
<text x="131.1" y="172.2">71</text>
<text x="131.1" y="169.7">72</text>
<text x="72" y="174.8">61</text>
<text x="72" y="177.3">62</text>
<text x="72" y="179.8">78</text>
<text x="77" y="176.1">NC2</text>
<text x="77" y="178.6">NC3</text>
<text x="119.2" y="178.6">SPD_LED</text>
<text x="119.2" y="176.1">FDX_LED</text>
<text x="131.1" y="179.8">66</text>
<text x="131.1" y="177.3">67</text>
<text x="131.1" y="174.8">70</text>
<text x="72" y="182.4">79</text>
<text x="72" y="184.9">80</text>
<text x="77" y="181.1">NC4</text>
<text x="77" y="183.7">NC5</text>
<text x="118.2" y="181.1">LINK_LED</text>
<text x="73.4" y="187.5">3</text>
<text x="77" y="188.8">NC7</text>
<text x="77" y="186.2">NC6</text>
<text x="92.2" y="189.7" transform="rotate(-90 92.2 189.7)">GNDD1</text>
<text x="94.8" y="189.7" transform="rotate(-90 94.8 189.7)">GNDD2</text>
<text x="97.3" y="189.7" transform="rotate(-90 97.3 189.7)">GNDD3</text>
<text x="99.9" y="189.7" transform="rotate(-90 99.9 189.7)">GNDD4</text>
<text x="102.4" y="189.7" transform="rotate(-90 102.4 189.7)">GNDD5</text>
<text x="104.9" y="189.7" transform="rotate(-90 104.9 189.7)">GNDD6</text>
<text x="110" y="189.7" transform="rotate(-90 110 189.7)">GNDA1</text>
<text x="112.6" y="189.7" transform="rotate(-90 112.6 189.7)">GNDA2</text>
<text x="115.1" y="189.7" transform="rotate(-90 115.1 189.7)">GNDA3</text>
<text x="77.5" y="192.9">W5100</text>
<text x="90.9" y="194.7" transform="rotate(-90 90.9 194.7)">13</text>
<text x="93.5" y="194.7" transform="rotate(-90 93.5 194.7)">14</text>
<text x="96" y="194.7" transform="rotate(-90 96 194.7)">17</text>
<text x="98.6" y="194.7" transform="rotate(-90 98.6 194.7)">32</text>
<text x="101.1" y="194.7" transform="rotate(-90 101.1 194.7)">43</text>
<text x="103.6" y="194.7" transform="rotate(-90 103.6 194.7)">68</text>
<text x="108.7" y="193.3" transform="rotate(-90 108.7 193.3)">4</text>
<text x="111.3" y="194.7" transform="rotate(-90 111.3 194.7)">10</text>
<text x="113.8" y="194.7" transform="rotate(-90 113.8 194.7)">77</text>
<text x="163.2" y="213.6" transform="rotate(-90 163.2 213.6)">100nF</text>
<text x="173.3" y="213.6" transform="rotate(-90 173.3 213.6)">100nF</text>
<text x="183.5" y="213.6" transform="rotate(-90 183.5 213.6)">100nF</text>
<text x="193.6" y="213.6" transform="rotate(-90 193.6 213.6)">100nF</text>
<text x="203.8" y="213.6" transform="rotate(-90 203.8 213.6)">100nF</text>
<text x="214" y="213.6" transform="rotate(-90 214 213.6)">100nF</text>
<text x="224.1" y="213.6" transform="rotate(-90 224.1 213.6)">100nF</text>
<text x="236.8" y="213.6" transform="rotate(-90 236.8 213.6)">100nF</text>
<text x="247" y="213.6" transform="rotate(-90 247 213.6)">100nF</text>
<text x="257.1" y="213.6" transform="rotate(-90 257.1 213.6)">100nF</text>
<text x="267.3" y="213.6" transform="rotate(-90 267.3 213.6)">100nF</text>
<text x="102.6" y="218.4">1M</text>
<text x="100.1" y="227.6">25MHz</text>
<text x="98.2" y="230.2">CRYSTAL-2</text>
<text x="99.3" y="233.4">1</text>
<text x="107.7" y="233.4">2</text>
<text x="234.1" y="230.6">1</text>
<text x="244.6" y="230.6">2</text>
<text x="98.7" y="238">Y2</text>
<text x="234.1" y="238.3">2</text>
<text x="244.6" y="238.3">1</text>
<text x="97.8" y="243.9">12pF</text>
<text x="118.1" y="243.9">12pF</text>
<text x="234.1" y="245.9">1</text>
<text x="244.6" y="245.9">2</text>
<text x="265.4" y="241.6">C24</text>
<text x="265.4" y="243.9">100nF</text>
<text x="278.4" y="241.8" transform="rotate(-90 278.4 241.8)">C23</text>
<text x="281.5" y="245.9" transform="rotate(-90 281.5 245.9)">100uF</text>
<text x="157.5" y="255.5" transform="rotate(-90 157.5 255.5)">1M</text>
<text x="234.1" y="253.5">2</text>
<text x="244.6" y="253.5">1</text>
</g>
</svg>
